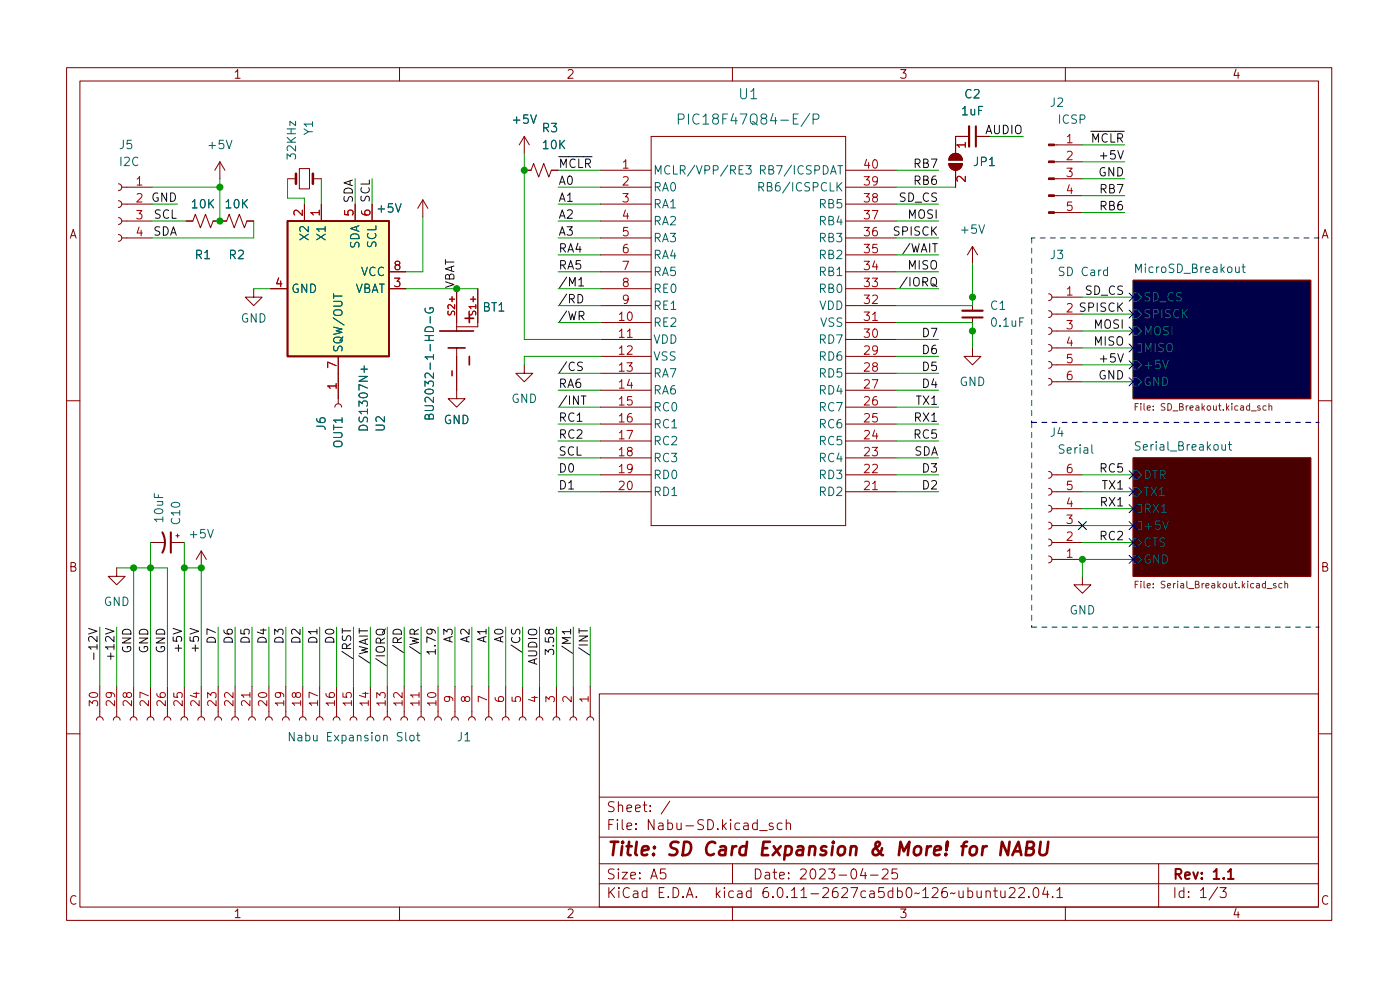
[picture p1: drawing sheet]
<svg xmlns="http://www.w3.org/2000/svg" width="210mm" height="148mm" viewBox="0 0 210 148" stroke-linecap="round" stroke-linejoin="round" font-family="sans-serif">
<g fill="none" stroke="#840000" stroke-width=".15">
<path d="M10 10.2h190v128h-190zM12 12.2h186v124h-186zM60 10.2v2M110 10.2v2M160 10.2v2M17.8 35.2a.51 .51 0 0 1 .5 .5 .51 .51 0 0 1-.5 .5M17.8 32.7a.51 .51 0 0 1 .5 .5 .51 .51 0 0 1-.5 .5M17.8 30.1a.51 .51 0 0 1 .5 .5 .51 .51 0 0 1-.5 .5M17.8 27.6a.51 .51 0 0 1 .5 .5 .51 .51 0 0 1-.5 .5M18.3 33.2h4.6M18.3 35.7h4.6M18.3 30.6h4.6"/>
<path d="M18.3 28.1h4.6M27.9 33.2h1.1l.3-1 .8 2 .8-2 .7 2 .4-1h2l.4-1 .8 2 .7-2 .8 2 .4-1h1M33 24.3l-.7 1.3M33 24.3v2.5M33 24.3l.8 1.3M43.2 26.8h1.2M45 25.3h1.5v3.1h-1.5zM45.7 30.6v2.6M47 26.8h1.3M48.3 30.6v2.6M53.3 30.6v2.6M55.9 30.6v2.6"/>
<path d="M63.5 30l-.8 1.3M63.5 30v2.5M63.5 30l.8 1.3M78.7 25.6h1.1l.3-1.1 .8 2.1 .8-2.1 .7 2.1 .4-1h1M78.7 20.5l-.7 1.3M78.7 20.5v2.5M78.7 20.5l.8 1.3M90.2 33.2h7.6M90.2 35.7h7.6M90.2 30.6h7.6M90.2 28.1h7.6M90.2 25.6h7.6"/>
<path d="M90.2 38.3h7.6M97.8 20.5h29.2v58.4h-29.2zM127 33.2h7.6M127 35.7h7.6M127 30.6h7.6M127 28.1h7.6M127 25.6h7.6M127 38.3h7.6M142.5 24.5h2a1.02 1.02 0 0 1-1 1.1 1.02 1.02 0 0 1-1-1.1zM142.8 23.3a1.02 1.02 0 0 1 1.1-.2 1.02 1.02 0 0 1 .6 .9h-2l.1-.4zM143.5 25.6v2.5M145.5 20.5h-2v2.5"/>
<path d="M146 37l-.7 1.3M146 37v2.5M146 37l.8 1.3M146.6 20.5h2M158.3 26.8h4.3M158.3 31.9h4.3M158.3 29.4h4.3M158.3 24.3h4.3M158.3 21.8h4.3M38.1 43.3v1.3h1.3l-1.3 1.3-1.3-1.3h1.3M40.6 43.3h2.6M50.8 53.5v7.1"/>
<path d="M58.4 43.3h2.6M58.4 40.8h2.6M68.6 52.2v7.7h1.2l-1.2 1.2-1.3-1.2h1.3M68.6 43.3v6.4M71.8 43.3v5.8h-3.2M78.7 54.8v1.2h1.3l-1.3 1.3-1.2-1.3h1.2M90.2 48.4h7.6M90.2 51h7.6M90.2 53.5h7.6M90.2 56h7.6M90.2 58.6h7.6M90.2 45.9h7.6"/>
<path d="M90.2 43.3h7.6M90.2 40.8h7.6M127 48.4h7.6M127 51h7.6M127 53.5h7.6M127 56h7.6M127 58.6h7.6M127 45.9h7.6M127 43.3h7.6M127 40.8h7.6M146 52.2v1.3h1.3l-1.3 1.3-1.2-1.3h1.2M146 44.6v2"/>
<path d="M146 47.7v2M157.5 56.8a.51 .51 0 0 1 .5 .5 .51 .51 0 0 1-.5 .5M157.5 54.3a.51 .51 0 0 1 .5 .5 .51 .51 0 0 1-.5 .5M157.5 51.7a.51 .51 0 0 1 .5 .5 .51 .51 0 0 1-.5 .5M157.5 49.2a.51 .51 0 0 1 .5 .5 .51 .51 0 0 1-.5 .5M157.5 46.6a.51 .51 0 0 1 .5 .6 .51 .51 0 0 1-.5 .5M157.5 44.1a.51 .51 0 0 1 .5 .5 .51 .51 0 0 1-.5 .5M158 57.3h4.6M158 54.8h4.6M158 52.2h4.6M158 49.7h4.6M158 47.2h4.6"/>
<path d="M158 44.6h4.6M170.2 42.1h26.6v17.8h-26.6zM10 60.2h2M50.3 61.1a.51 .51 0 0 1 .5-.5 .51 .51 0 0 1 .5 .5M90.2 71.3h7.6M90.2 73.8h7.6M90.2 61.1h7.6M90.2 63.7h7.6M90.2 66.2h7.6M90.2 68.7h7.6M127 71.3h7.6M127 73.8h7.6"/>
<path d="M127 61.1h7.6M127 63.7h7.6M127 66.2h7.6M127 68.7h7.6M157.5 70.8a.51 .51 0 0 1 .5 .5 .51 .51 0 0 1-.5 .5M157.5 73.3a.51 .51 0 0 1 .5 .5 .51 .51 0 0 1-.5 .5M157.5 75.9a.51 .51 0 0 1 .5 .5 .51 .51 0 0 1-.5 .5M157.5 78.4a.51 .51 0 0 1 .5 .5 .51 .51 0 0 1-.5 .5M158 71.3h4.6M158 73.8h4.6M158 76.4h4.6M158 78.9h4.6"/>
<path d="M170.2 68.7h26.6v17.8h-26.6zM198 60.2h2M17.5 85.3v1.2h-1.2l1.2 1.3 1.3-1.3h-1.3M22.6 81.4h2M25.7 81.4h2M26.4 80.4h.5M26.7 80.2v.5M30.2 82.7v2.6M30.2 82.7l.8 1.3M30.2 82.7l-.7 1.3M157.5 80.9a.51 .51 0 0 1 .5 .5 .51 .51 0 0 1-.5 .5M157.5 83.5a.51 .51 0 0 1 .5 .5 .51 .51 0 0 1-.5 .5"/>
<path d="M158 81.4h4.6M158 84h4.6M162.6 86.5v1.3h1.2l-1.2 1.3-1.3-1.3h1.3M10 110.2h2M14.5 108.1a.51 .51 0 0 1 .5-.5 .51 .51 0 0 1 .5 .5M15 103v4.6M17 108.1a.51 .51 0 0 1 .5-.5 .51 .51 0 0 1 .5 .5M17.5 103v4.6M19.6 108.1a.51 .51 0 0 1 .5-.5 .51 .51 0 0 1 .5 .5M20.1 103v4.6M22.1 108.1a.51 .51 0 0 1 .5-.5 .51 .51 0 0 1 .5 .5M22.6 103v4.6"/>
<path d="M24.6 108.1a.51 .51 0 0 1 .5-.5 .51 .51 0 0 1 .6 .5M25.1 103v4.6M27.2 108.1a.51 .51 0 0 1 .5-.5 .51 .51 0 0 1 .5 .5M27.7 103v4.6M29.7 108.1a.51 .51 0 0 1 .5-.5 .51 .51 0 0 1 .5 .5M30.2 103v4.6M32.3 108.1a.51 .51 0 0 1 .5-.5 .51 .51 0 0 1 .5 .5M32.8 103v4.6M34.8 108.1a.51 .51 0 0 1 .5-.5 .51 .51 0 0 1 .5 .5M35.3 103v4.6M37.3 108.1a.51 .51 0 0 1 .5-.5 .51 .51 0 0 1 .6 .5M37.8 103v4.6"/>
<path d="M39.9 108.1a.51 .51 0 0 1 .5-.5 .51 .51 0 0 1 .5 .5M40.4 103v4.6M42.4 108.1a.51 .51 0 0 1 .5-.5 .51 .51 0 0 1 .5 .5M42.9 103v4.6M45 108.1a.51 .51 0 0 1 .5-.5 .51 .51 0 0 1 .5 .5M45.5 103v4.6M47.5 108.1a.51 .51 0 0 1 .5-.5 .51 .51 0 0 1 .5 .5M48 103v4.6M50 108.1a.51 .51 0 0 1 .5-.5 .51 .51 0 0 1 .6 .5M50.5 103v4.6M52.6 108.1a.51 .51 0 0 1 .5-.5 .51 .51 0 0 1 .5 .5M53.1 103v4.6"/>
<path d="M55.1 108.1a.51 .51 0 0 1 .5-.5 .51 .51 0 0 1 .5 .5M55.6 103v4.6M57.7 108.1a.51 .51 0 0 1 .5-.5 .51 .51 0 0 1 .5 .5M58.2 103v4.6M60.2 108.1a.51 .51 0 0 1 .5-.5 .51 .51 0 0 1 .5 .5M60.7 103v4.6M62.7 108.1a.51 .51 0 0 1 .5-.5 .51 .51 0 0 1 .6 .5M63.2 103v4.6M65.3 108.1a.51 .51 0 0 1 .5-.5 .51 .51 0 0 1 .5 .5M65.8 103v4.6M67.8 108.1a.51 .51 0 0 1 .5-.5 .51 .51 0 0 1 .5 .5M68.3 103v4.6"/>
<path d="M70.4 108.1a.51 .51 0 0 1 .5-.5 .51 .51 0 0 1 .5 .5M70.9 103v4.6M72.9 108.1a.51 .51 0 0 1 .5-.5 .51 .51 0 0 1 .5 .5M73.4 103v4.6M75.4 108.1a.51 .51 0 0 1 .5-.5 .51 .51 0 0 1 .6 .5M75.9 103v4.6M78 108.1a.51 .51 0 0 1 .5-.5 .51 .51 0 0 1 .5 .5M78.5 103v4.6M80.5 108.1a.51 .51 0 0 1 .5-.5 .51 .51 0 0 1 .5 .5M81 103v4.6M83.1 108.1a.51 .51 0 0 1 .5-.5 .51 .51 0 0 1 .5 .5M83.6 103v4.6"/>
<path d="M85.6 108.1a.51 .51 0 0 1 .5-.5 .51 .51 0 0 1 .5 .5M86.1 103v4.6M88.1 108.1a.51 .51 0 0 1 .5-.5 .51 .51 0 0 1 .6 .5M88.6 103v4.6M90 104.2h108v32h-108zM90 119.7h108M198 110.2h2M60 136.2v2M90 132.7h108M90 129.7h108M90 125.7h108M95.5 124.4v.1"/>
<path d="M95.5 123.6v.2M97.7 121.7v.1M97.7 120.9v.2M100.6 120.3l-1.3 1.9M110 136.2v2M110 129.7v3M117.4 123.6l-.4-.1-.3 .3v.5l.2 .2h.5M118.1 123.7a.37 .37 0 0 1 .6 .1v.7M118.1 123v1.5M130.7 131.4h1.2M132.5 130.6l.2-.2 .5 .1a.41 .41 0 0 1 .1 .6l-.9 .8h1M134.7 130.4h-.7l-.1 .8 .3-.2 .5 .1 .1 .2-.1 .5-.2 .1h-.3l-.3-.1"/>
<path d="M151.6 133.4l.2-.2 .5 .1a.41 .41 0 0 1 .1 .6l-.9 .8h.9M153 133.4l.2-.2 .5 .1a.41 .41 0 0 1 .1 .6l-.9 .8h1M154.5 134.6v.1M155.4 133.3l.3-.1a.94 .94 0 0 1 0 1.5h-.2a1 1 0 0 1-.1-1.4zM156.9 133.2l-.3 1h.9M157.3 133.7v1M158.1 134.6v.1M158.7 133.7l.5-.5v1.5M158.7 134.7h.9M160 136.2v2M174 129.7v6.5M183.2 133.2h1l-.5 .6a.41 .41 0 0 1 .5 .3v.4l-.2 .2h-.6l-.2-.1"/>
</g>
<path d="M132.5 127.3a.99 .99 0 0 1-1.3 1 .54 .54 0 0 1 .1-.9l.6-.4a.39 .39 0 0 0 .2-.5l-.2-.1a.41 .41 0 0 0-.4 .4 2.21 2.21 0 0 0 1.1 1.6M135 128.4l.2-2 .5 1.4 .9-1.4-.3 2M144.4 127h.8M145.2 126.4l-.3 .1-.2 .2-.2 1.7M151.6 126.4l-.2 2-.9-2-.3 2" fill="none" stroke="#840000" stroke-width=".4"/>
<path d="M170.2 42.1h26.6v17.8h-26.6z" fill="#000048" stroke="#000048" stroke-width=".15"/>
<g fill="none" stroke="#006464" stroke-width=".15">
<path d="M44.4 18.2v.7l-.9-.7v.7M79.7 17.2l.4 1.3 .5-1.3M119.9 17.1h-.8v1.5h.8M121.6 17l-1.3 2M122.1 17.9h.6a.41 .41 0 0 0 .3-.4 .41 .41 0 0 0-.3-.4h-.6v1.5M34 21.1l.4 1.2 .4-1.2M59.4 30.6l.4 1.3 .4-1.3M111.6 24.9h-.6v1.2h.6M112 24.9h.8l-.4 .4 .4 .2v.5l-.2 .1h-.4l-.2-.1M125.8 24.9h.7M125.9 27.9l.5 .8M126.2 24.9v1.2"/>
<path d="M126.4 27.4l-.7 .7M147 33.8l.4 1.2 .5-1.2M186.7 39.6v1.1l.3 .2M54.2 55.4h1M54.7 54.9v1M63.9 49.3a.68 .68 0 0 1 .8-.2 .68 .68 0 0 1 .4 .7h-1.3zM63.9 46.3a.62 .62 0 0 0 .4 .7 .62 .62 0 0 0 .8-.4l-.1-.4h-.4v.2M64.6 47.5v1M153.7 47.7h-.6v1.3M170.2 56.7h.6l.6 .6-.6 .6h-.6zM170.2 54.1h.6l.6 .7-.6 .6h-.6zM170.2 49.1h.6l.6 .6-.6 .6h-.6z"/>
<path d="M170.2 46.5h.6l.6 .7-.6 .6h-.6zM170.2 44h.6l.6 .6-.6 .6h-.6zM170.8 51.6h.6v1.3h-.6l-.6-.7zM174.6 54.1l.4 1.2 .5-1.2M185.6 40.1v.8h.3l.2-.1M186.1 40.1v.8M186.5 40.1h.5M31.2 79.5l.4 1.2 .4-1.2M164 66.8v1.1l.2 .1M170.2 73.2h.6l.6 .6-.6 .7h-.6zM170.2 70.6h.6l.6 .7-.6 .6h-.6zM170.8 75.7h.6v1.3h-.6l-.6-.6z"/>
<path d="M170.8 78.3h.6v1.2h-.6l-.6-.6zM174.6 78.2l.4 1.3 .5-1.3M183.5 66.7l.1 .8 .3 .1 .1-.1M184 66.7v.9M184.5 66.7h.5M184.7 66.3v1.1l.3 .2M170.2 83.3h.6l.6 .7-.6 .6h-.6zM170.2 80.8h.6l.6 .6-.6 .7h-.6zM57.6 110.5l.2-.1h.3v.8"/>
</g>
<path d="M173.2 61.5v.1M173.2 61v.1M190.1 61l-.2-.1-.2 .2 .1 .4h.3M190.6 61l.1-.1 .3 .1v.6M190.6 60.6v1M173.2 88.2v.1M173.2 87.6v.1M191.6 87.6h-.2l-.2 .1 .1 .2 .3 .1v.2h-.4M192.5 87.6h-.3l-.1 .2v.4h.4M193 87.7l.1-.1h.2l.1 .7M193 87.3v1" fill="none" stroke="#725600" stroke-width=".15"/>
<path d="M170.2 68.7h26.6v17.8h-26.6z" fill="#480000" stroke="#480000" stroke-width=".15"/>
<path d="M145 21.8h-1.3l.4 .3M145 26.5v.8l-.9-.8h-.3l-.1 .2 .1 .5M67.9 44.5v.8M67.9 55.7v.7M71.1 44.5v.8M94.2 50.6h.7M131.1 48.1h.7M131.1 73.5h.7M37.5 104v.7M62.9 104v.7" fill="none" stroke="#a90000" stroke-width=".15"/>
<path d="M44.4 26.1v1.5M47 26.1v1.5" fill="none" stroke="#840000" stroke-width=".38"/>
<path d="M145.5 19v3M144.5 46.6h3.1" fill="none" stroke="#840000" stroke-width=".33"/>
<path d="M146.6 19v3M144.5 47.7h3.1M24.4 79.9a3.2 3.2 0 0 1 0 3.1M25.7 79.9v3.1" fill="none" stroke="#840000" stroke-width=".3"/>
<g fill="#840000" stroke="#840000" stroke-width=".15">
<path d="M157.5 31.8h.8v.2h-.8z"/>
<path d="M157.5 29.2h.8v.3h-.8z"/>
<path d="M157.5 26.7h.8v.3h-.8z"/>
<path d="M157.5 24.2h.8v.2h-.8z"/>
<path d="M157.5 21.6h.8v.3h-.8z"/>
<path d="M142.8 23.3a1.02 1.02 0 0 1 1.1-.2 1.02 1.02 0 0 1 .6 .9h-2l.1-.4z"/>
<path d="M142.5 24.5h2a1.02 1.02 0 0 1-1 1.1 1.02 1.02 0 0 1-1-1.1z"/>
</g>
<path d="M43.2 33.2h15.2v20.3h-15.2z" fill="#ffffc2" stroke="#ffffc2" stroke-width=".15"/>
<path d="M43.2 33.2h15.2v20.3h-15.2zM66 49.7h5.1M67.3 52.2h2.5M69.8 47.8h1.3M70.5 47.2v1.2M70.5 53.5v1.3" fill="none" stroke="#840000" stroke-width=".25"/>
<g fill="none" stroke="#0f0f0f" stroke-width=".15">
<path d="M167.9 22.6l.4 1.3 .4-1.3M86.8 44.2a.64 .64 0 0 1 .7 .6 .64 .64 0 0 1-.7 .7zM86.9 42l.4-.3v1.2M86.9 42.9h.7M87.3 59.4h.7M87.5 54.4h-.5l-.3 .2 .2 .3 .5 .2v.4l-.2 .1h-.5M139.9 41.8a.43 .43 0 0 1 .5-.1 .43 .43 0 0 1 .3 .4v.4a.42 .42 0 0 1-.5 .4 .42 .42 0 0 1-.4-.4zM140 42.6l.3 .1 .4 .4M167.9 53.1l.4 1.3 .4-1.3M13.3 94.3l1.3 .5-1.3 .4M15.8 94.3l1.3 .5-1.3 .4M26 94.3l1.3 .5-1.3 .4"/>
<path d="M28.5 94.3l1.3 .5-1.3 .4M51.4 94.3v.8M56.7 94.5a.85 .85 0 0 1 1.1 .3 .43 .43 0 0 1-.5 .5h-.4a.43 .43 0 0 1-.4-.3 .43 .43 0 0 1 .2-.5zM57.9 94.4l-.4 .4v.3M59.2 94.6a.66 .66 0 0 1 .8-.1 .66 .66 0 0 1 .3 .7h-1.3v-.3zM64.7 94.5l.2 .2-.1 .4-.1 .1-.5-.1-.1-.4 .1-.2a.84 .84 0 0 1 1.2 .3v.3M76.9 94.5l-.1 .4 .2 .3 .4-.1 .2-.6h.4l.1 .2-.1 .5M82.4 94.7l.3-.2h.3l.2 .2-.2 .4-.3 .1-.2-.1-.2-.6h-.2l-.2 .1v.3l.1 .2 .2 .1 .2-.3M85.7 94.8h-1.3l.4 .4M85.7 94.5v.7M87 94.3v.8"/>
</g>
<path d="M154.9 35.7v27.7M198.1 35.7h-43.2M154.9 63.4h43.2M154.9 63.4v30.7M154.9 94.1h43.2" fill="none" stroke="#0000c2" stroke-width=".15" stroke-dasharray=".8 .8"/>
<g fill="none" stroke="#009600" stroke-width=".15">
<path d="M22.9 28.1h10.1M22.9 33.2h5M22.9 30.6h3.8M33 26.8v6.4M38.1 33.2v2.5h-15.2M43.2 26.8v3h2.5v.8M48.3 26.8v3.8M53.3 26.8v3.8M55.9 26.8v3.8M63.5 32.5v8.3h-2.5M78.7 23v28h11.5M83.8 28.1h6.4"/>
<path d="M83.8 25.6h6.4M83.8 33.2h6.4M83.8 30.6h6.4M83.8 38.3h6.4M83.8 35.7h6.4M134.6 28.1h8.9M134.6 25.6h6.4M134.6 33.2h6.4M134.6 30.6h6.4M134.6 38.3h6.4M134.6 35.7h6.4M146 39.5v6.4h-11.4"/>
<path d="M148.6 20.5h5.1M162.6 24.3h6.3M162.6 31.9h6.3M162.6 29.4h6.3M162.6 26.8h6.3M162.6 21.8h6.3M38.1 43.3h2.5M61 43.3h10.8M83.8 56h6.4M83.8 45.9h6.4M83.8 48.4h6.4M83.8 40.8h6.4"/>
<path d="M83.8 58.6h6.4M83.8 43.3h6.4M90.2 53.5h-11.5v1.3M134.6 53.5h6.4M134.6 56h6.4M134.6 51h6.4M134.6 48.4h11.4v3.8M134.6 40.8h6.4M134.6 58.6h6.4M134.6 43.3h6.4M162.6 47.2h7.6M162.6 49.7h7.6"/>
<path d="M162.6 44.6h7.6M162.6 54.8h7.6M162.6 52.2h7.6M162.6 57.3h7.6M83.8 68.7h6.4M83.8 71.3h6.4M83.8 73.8h6.4M83.8 63.7h6.4M83.8 66.2h6.4M83.8 61.1h6.4M134.6 68.7h6.4M134.6 71.3h6.4"/>
<path d="M134.6 73.8h6.4M134.6 63.7h6.4M134.6 66.2h6.4M134.6 61.1h6.4M162.6 71.3h7.6M162.6 73.8h7.6M162.6 76.4h7.6M162.6 78.9h7.6M15 94.1v8.9M17.5 85.3h7.6v17.7M17.5 94.1v8.9M20.1 85.3v17.7"/>
<path d="M22.6 81.4v21.6M27.7 81.4v21.6M27.7 85.3h2.5v17.7M32.8 94.1v8.9M35.3 94.1v8.9M37.8 94.1v8.9M40.4 94.1v8.9M42.9 94.1v8.9M45.5 94.1v8.9M48 94.1v8.9M50.5 94.1v8.9M53.1 94.1v8.9"/>
<path d="M55.6 94.1v8.9M58.2 94.1v8.9M60.7 94.1v8.9M63.2 94.1v8.9M65.8 94.1v8.9M68.3 94.1v8.9M70.9 94.1v8.9M73.4 94.1v8.9M75.9 94.1v8.9M78.5 94.1v8.9M81 94.1v8.9M83.6 94.1v8.9"/>
<path d="M86.1 94.1v8.9M88.6 94.1v8.9M162.6 81.4h7.6M170.2 84h-7.6v2.5"/>
</g>
<g fill="none" stroke="#000084" stroke-width=".15">
<path d="M169.6 56.7l1.2 1.2M169.6 44l1.2 1.2M169.6 46.5l1.2 1.3M169.6 49.1l1.2 1.2M169.6 54.2l1.2 1.2M169.6 51.6l1.2 1.2M170.8 56.7l-1.2 1.2M170.8 44l-1.2 1.2M170.8 46.5l-1.2 1.3M170.8 49.1l-1.2 1.2M170.8 54.2l-1.2 1.2M170.8 51.6l-1.2 1.2"/>
<path d="M162 78.3l1.2 1.2M163.2 78.3l-1.2 1.2M169.6 78.3l1.2 1.2M169.6 70.7l1.2 1.2M169.6 75.8l1.2 1.2M169.6 73.2l1.2 1.2M170.8 78.3l-1.2 1.2M170.8 70.7l-1.2 1.2M170.8 75.8l-1.2 1.2M170.8 73.2l-1.2 1.2M169.6 83.4l1.2 1.2M169.6 80.8l1.2 1.3"/>
<path d="M170.8 83.4l-1.2 1.2M170.8 80.8l-1.2 1.3"/>
</g>
<g fill="#009600" stroke="#009600" stroke-width=".15">
<circle cx="33" cy="28.1" r=".46"/>
<circle cx="33" cy="33.2" r=".46"/>
<circle cx="68.6" cy="43.3" r=".46"/>
<circle cx="146" cy="49.7" r=".46"/>
<circle cx="146" cy="44.6" r=".46"/>
<circle cx="162.6" cy="84" r=".46"/>
<circle cx="22.6" cy="85.3" r=".46"/>
<circle cx="30.2" cy="85.3" r=".46"/>
<circle cx="20.1" cy="85.3" r=".46"/>
<circle cx="27.7" cy="85.3" r=".46"/>
<circle cx="78.7" cy="25.6" r=".46"/>
</g>
<g font-size="2.8" fill="#840000">
<text x="91" y="129.1">Title:</text>
<text x="100.3" y="129.1">SD Card</text>
<text x="114.9" y="129.1">Expansion</text>
<text x="136.2" y="129.1">More!</text>
<text x="146.2" y="129.1">for</text>
<text x="152.3" y="129.1">NABU</text>
</g>
<g font-size="2.1" fill="#006464">
<text x="110.8" y="15.4">U1</text>
<text x="101.4" y="19.2">PIC18F47Q84-E/P</text>
</g>
<g font-size="2.1" fill="#840000">
<text x="91" y="125.1">File:</text>
<text x="91" y="122.4">Sheet:</text>
<text x="97.4" y="125.1">Nabu-SD.kicad_sch</text>
<text x="91" y="135.3">KiCad</text>
<text x="91" y="132.5">Size:</text>
<text x="97.7" y="132.5">A5</text>
<text x="98.7" y="135.3">E.D.A.</text>
<text x="107.6" y="135.3">kicad</text>
<text x="113" y="132.5">Date:</text>
<text x="114.8" y="135.3">6.0.11-2627ca5db0~126~ubuntu22.04.1</text>
<text x="120" y="132.5">2023-04-25</text>
<text x="176" y="132.5">Rev:</text>
<text x="176" y="135.3">Id:</text>
<text x="180.1" y="135.3">1/3</text>
<text x="182.1" y="132.5">1.1</text>
</g>
<g font-size="1.8" fill="#840000">
<text x="35" y="12.2">1</text>
<text x="85" y="12.2">2</text>
<text x="135" y="12.2">3</text>
<text x="185" y="12.2">4</text>
<text x="10.4" y="36.2">A</text>
<text x="198.4" y="36.2">A</text>
<text x="10.3" y="86.2">B</text>
<text x="198.3" y="86.2">B</text>
<text x="10.3" y="136.2">C</text>
<text x="198.3" y="136.2">C</text>
<text x="35" y="138.2">1</text>
<text x="85" y="138.2">2</text>
<text x="135" y="138.2">3</text>
<text x="185" y="138.2">4</text>
</g>
<g font-size="1.8" fill="#006464">
<text x="144.2" y="17.7">1uF</text>
<text x="144.7" y="15.2">C2</text>
<text x="157.6" y="16.4">J2</text>
<text x="17.8" y="22.8">J5</text>
<text x="31" y="22.8">+5V</text>
<text x="47.4" y="20.4" transform="rotate(-90 47.4 20.4)">Y1</text>
<text x="76.7" y="19">+5V</text>
<text x="81.3" y="20.2">R3</text>
<text x="81.3" y="22.8">10K</text>
<text x="158.8" y="19">ICSP</text>
<text x="17.8" y="25.3">I2C</text>
<text x="44.8" y="24.1" transform="rotate(-90 44.8 24.1)">32KHz</text>
<text x="98" y="26.6">MCLR/VPP/RE3</text>
<text x="98" y="29.1">RA0</text>
<text x="113.6" y="29.1">RB6/ICSPCLK</text>
<text x="113.8" y="26.6">RB7/ICSPDAT</text>
<text x="146.1" y="25.3">JP1</text>
<text x="28.6" y="31.7">10K</text>
<text x="33.6" y="31.7">10K</text>
<text x="56.4" y="32.3">+5V</text>
<text x="98" y="31.7">RA1</text>
<text x="98" y="34.2">RA2</text>
<text x="122.8" y="34.2">RB4</text>
<text x="122.8" y="31.7">RB5</text>
<text x="144" y="35.5">+5V</text>
<text x="29.2" y="39.3">R1</text>
<text x="34.2" y="39.3">R2</text>
<text x="46.7" y="36.3" transform="rotate(-90 46.7 36.3)">X2</text>
<text x="49.3" y="36.3" transform="rotate(-90 49.3 36.3)">X1</text>
<text x="54.1" y="41.8">VCC</text>
<text x="54.4" y="37.4" transform="rotate(-90 54.4 37.4)">SDA</text>
<text x="56.9" y="37.3" transform="rotate(-90 56.9 37.3)">SCL</text>
<text x="98" y="36.7">RA3</text>
<text x="98" y="39.3">RA4</text>
<text x="98" y="41.8">RA5</text>
<text x="122.8" y="41.8">RB1</text>
<text x="122.8" y="39.3">RB2</text>
<text x="122.8" y="36.7">RB3</text>
<text x="157.6" y="39.3">J3</text>
<text x="158.8" y="41.8">SD Card</text>
<text x="170.2" y="41.4">MicroSD_Breakout</text>
<text x="43.7" y="44.4">GND</text>
<text x="53.3" y="44.4">VBAT</text>
<text x="72.4" y="47.2">BT1</text>
<text x="98" y="44.4">RE0</text>
<text x="98" y="46.9">RE1</text>
<text x="122.8" y="44.4">RB0</text>
<text x="123" y="46.9">VDD</text>
<text x="148.6" y="46.9">C1</text>
<text x="171.6" y="45.6">SD_CS</text>
<text x="36.1" y="48.8">GND</text>
<text x="51.8" y="53" transform="rotate(-90 51.8 53)">SQW/OUT</text>
<text x="98" y="49.4">RE2</text>
<text x="98" y="52">VDD</text>
<text x="122.8" y="52">RD7</text>
<text x="123.1" y="49.4">VSS</text>
<text x="148.6" y="49.4">0.1uF</text>
<text x="171.6" y="50.7">MOSI</text>
<text x="171.6" y="53.3">MISO</text>
<text x="171.6" y="48.2">SPISCK</text>
<text x="98" y="54.5">VSS</text>
<text x="98" y="57.1">RA7</text>
<text x="98" y="59.6">RA6</text>
<text x="122.8" y="59.6">RD4</text>
<text x="122.8" y="57.1">RD5</text>
<text x="122.8" y="54.5">RD6</text>
<text x="144" y="58.3">GND</text>
<text x="171.6" y="58.3">GND</text>
<text x="171.6" y="55.8">+5V</text>
<text x="49.3" y="64.7" transform="rotate(-90 49.3 64.7)">J6</text>
<text x="55.6" y="64.9" transform="rotate(-90 55.6 64.9)">DS1307N+</text>
<text x="58.2" y="64.9" transform="rotate(-90 58.2 64.9)">U2</text>
<text x="65.5" y="63.3" transform="rotate(-90 65.5 63.3)">BU2032-1-HD-G</text>
<text x="66.6" y="64">GND</text>
<text x="76.7" y="60.9">GND</text>
<text x="98" y="62.1">RC0</text>
<text x="98" y="64.7">RC1</text>
<text x="122.8" y="64.7">RC6</text>
<text x="122.8" y="62.1">RC7</text>
<text x="157.6" y="66">J4</text>
<text x="51.8" y="67.4" transform="rotate(-90 51.8 67.4)">OUT1</text>
<text x="98" y="67.2">RC2</text>
<text x="98" y="69.8">RC3</text>
<text x="122.8" y="69.8">RC4</text>
<text x="122.8" y="67.2">RC5</text>
<text x="158.8" y="68.5">Serial</text>
<text x="170.2" y="68">Serial_Breakout</text>
<text x="98" y="72.3">RD0</text>
<text x="98" y="74.8">RD1</text>
<text x="122.8" y="74.8">RD2</text>
<text x="122.8" y="72.3">RD3</text>
<text x="171.6" y="74.8">TX1</text>
<text x="171.6" y="77.4">RX1</text>
<text x="171.6" y="72.3">DTR</text>
<text x="24.9" y="78.6" transform="rotate(-90 24.9 78.6)">10uF</text>
<text x="27.4" y="78.9" transform="rotate(-90 27.4 78.9)">C10</text>
<text x="28.2" y="81.2">+5V</text>
<text x="171.6" y="79.9">+5V</text>
<text x="171.6" y="82.5">CTS</text>
<text x="171.6" y="85">GND</text>
<text x="15.5" y="91.4">GND</text>
<text x="160.5" y="92.6">GND</text>
<text x="43.1" y="111.7">Nabu</text>
<text x="49" y="111.7">Expansion</text>
<text x="59.6" y="111.7">Slot</text>
<text x="68.5" y="111.7">J1</text>
</g>
<g font-size="1.8" fill="#a90000">
<text x="145.8" y="22.4" transform="rotate(-90 145.8 22.4)">1</text>
<text x="160" y="21.5">1</text>
<text x="20.3" y="27.8">1</text>
<text x="93.3" y="25.3">1</text>
<text x="93.3" y="27.8">2</text>
<text x="129.5" y="27.8">39</text>
<text x="129.5" y="25.3">40</text>
<text x="160" y="24">2</text>
<text x="160" y="26.6">3</text>
<text x="160" y="29.1">4</text>
<text x="20.3" y="30.4">2</text>
<text x="20.3" y="32.9">3</text>
<text x="20.3" y="35.5">4</text>
<text x="45.5" y="32.6" transform="rotate(-90 45.5 32.6)">2</text>
<text x="48" y="32.6" transform="rotate(-90 48 32.6)">1</text>
<text x="53.1" y="32.6" transform="rotate(-90 53.1 32.6)">5</text>
<text x="55.6" y="32.6" transform="rotate(-90 55.6 32.6)">6</text>
<text x="93.3" y="30.4">3</text>
<text x="93.3" y="32.9">4</text>
<text x="93.3" y="35.5">5</text>
<text x="129.5" y="35.5">36</text>
<text x="129.5" y="32.9">37</text>
<text x="129.5" y="30.4">38</text>
<text x="160" y="31.7">5</text>
<text x="59" y="40.5">8</text>
<text x="93.3" y="38">6</text>
<text x="93.3" y="40.5">7</text>
<text x="129.5" y="40.5">34</text>
<text x="129.5" y="38">35</text>
<text x="41.2" y="43.1">4</text>
<text x="59" y="43.1">3</text>
<text x="93.3" y="43.1">8</text>
<text x="93.3" y="45.6">9</text>
<text x="129.5" y="45.6">32</text>
<text x="129.5" y="43.1">33</text>
<text x="160" y="44.4">1</text>
<text x="92.7" y="48.2">10</text>
<text x="92.7" y="50.7">11</text>
<text x="92.7" y="53.2">12</text>
<text x="129.5" y="53.2">29</text>
<text x="129.5" y="50.7">30</text>
<text x="129.5" y="48.2">31</text>
<text x="160" y="49.4">3</text>
<text x="160" y="52">4</text>
<text x="50.5" y="58.6" transform="rotate(-90 50.5 58.6)">1</text>
<text x="50.5" y="55.5" transform="rotate(-90 50.5 55.5)">7</text>
<text x="92.7" y="55.8">13</text>
<text x="92.7" y="58.3">14</text>
<text x="129.5" y="58.3">27</text>
<text x="129.5" y="55.8">28</text>
<text x="160" y="54.5">5</text>
<text x="160" y="57.1">6</text>
<text x="92.7" y="60.9">15</text>
<text x="92.7" y="63.4">16</text>
<text x="92.7" y="65.9">17</text>
<text x="129.5" y="65.9">24</text>
<text x="129.5" y="63.4">25</text>
<text x="129.5" y="60.9">26</text>
<text x="92.7" y="68.5">18</text>
<text x="92.7" y="71">19</text>
<text x="129.5" y="71">22</text>
<text x="129.5" y="68.5">23</text>
<text x="160" y="71">6</text>
<text x="92.7" y="73.6">20</text>
<text x="129.5" y="73.6">21</text>
<text x="160" y="76.1">4</text>
<text x="160" y="73.6">5</text>
<text x="160" y="83.7">1</text>
<text x="160" y="81.2">2</text>
<text x="160" y="78.6">3</text>
<text x="14.7" y="106.2" transform="rotate(-90 14.7 106.2)">30</text>
<text x="17.3" y="106.2" transform="rotate(-90 17.3 106.2)">29</text>
<text x="19.8" y="106.2" transform="rotate(-90 19.8 106.2)">28</text>
<text x="22.4" y="106.2" transform="rotate(-90 22.4 106.2)">27</text>
<text x="24.9" y="106.2" transform="rotate(-90 24.9 106.2)">26</text>
<text x="27.4" y="106.2" transform="rotate(-90 27.4 106.2)">25</text>
<text x="30" y="106.2" transform="rotate(-90 30 106.2)">24</text>
<text x="32.5" y="106.2" transform="rotate(-90 32.5 106.2)">23</text>
<text x="35.1" y="106.2" transform="rotate(-90 35.1 106.2)">22</text>
<text x="37.6" y="106.2" transform="rotate(-90 37.6 106.2)">21</text>
<text x="40.1" y="106.2" transform="rotate(-90 40.1 106.2)">20</text>
<text x="42.7" y="106.2" transform="rotate(-90 42.7 106.2)">19</text>
<text x="45.2" y="106.2" transform="rotate(-90 45.2 106.2)">18</text>
<text x="47.8" y="106.2" transform="rotate(-90 47.8 106.2)">17</text>
<text x="50.3" y="106.2" transform="rotate(-90 50.3 106.2)">16</text>
<text x="52.8" y="106.2" transform="rotate(-90 52.8 106.2)">15</text>
<text x="55.4" y="106.2" transform="rotate(-90 55.4 106.2)">14</text>
<text x="57.9" y="106.2" transform="rotate(-90 57.9 106.2)">13</text>
<text x="60.5" y="106.2" transform="rotate(-90 60.5 106.2)">12</text>
<text x="63" y="106.2" transform="rotate(-90 63 106.2)">11</text>
<text x="65.5" y="106.2" transform="rotate(-90 65.5 106.2)">10</text>
<text x="68.1" y="105.6" transform="rotate(-90 68.1 105.6)">9</text>
<text x="70.6" y="105.6" transform="rotate(-90 70.6 105.6)">8</text>
<text x="73.2" y="105.6" transform="rotate(-90 73.2 105.6)">7</text>
<text x="75.7" y="105.6" transform="rotate(-90 75.7 105.6)">6</text>
<text x="78.2" y="105.6" transform="rotate(-90 78.2 105.6)">5</text>
<text x="80.8" y="105.6" transform="rotate(-90 80.8 105.6)">4</text>
<text x="83.3" y="105.6" transform="rotate(-90 83.3 105.6)">3</text>
<text x="85.9" y="105.6" transform="rotate(-90 85.9 105.6)">2</text>
<text x="88.4" y="105.6" transform="rotate(-90 88.4 105.6)">1</text>
</g>
<g font-size="1.8" fill="#0f0f0f">
<text x="147.9" y="20.1">AUDIO</text>
<text x="163.7" y="21.4">~{MCLR}</text>
<text x="164.9" y="23.9">+5V</text>
<text x="83.8" y="27.8">A0</text>
<text x="83.8" y="25.2">~{MCLR}</text>
<text x="137.1" y="25.2">RB7</text>
<text x="137.1" y="27.8">RB6</text>
<text x="164.9" y="26.5">GND</text>
<text x="165" y="29">RB7</text>
<text x="22.6" y="30.3">GND</text>
<text x="22.9" y="35.4">SDA</text>
<text x="23" y="32.8">SCL</text>
<text x="53.1" y="32.6" transform="rotate(-90 53.1 32.6)">5 SDA</text>
<text x="55.6" y="32.6" transform="rotate(-90 55.6 32.6)">6 SCL</text>
<text x="83.8" y="30.3">A1</text>
<text x="83.8" y="35.4">A3</text>
<text x="83.8" y="32.8">A2</text>
<text x="134" y="35.4">SPISCK</text>
<text x="134.9" y="30.3">SD_CS</text>
<text x="136.2" y="32.8">MOSI</text>
<text x="165" y="31.6">RB6</text>
<text x="83.8" y="40.5">RA5</text>
<text x="83.8" y="37.9">RA4</text>
<text x="135.4" y="37.9">/WAIT</text>
<text x="136.2" y="40.5">MISO</text>
<text x="68.2" y="43.3" transform="rotate(-90 68.2 43.3)">VBAT</text>
<text x="83.8" y="45.5">/RD</text>
<text x="83.8" y="43">/M1</text>
<text x="135" y="43">/IORQ</text>
<text x="160" y="46.9">2 SPISCK</text>
<text x="162.8" y="44.3">SD_CS</text>
<text x="83.8" y="48.1">/WR</text>
<text x="138.3" y="50.6">D7</text>
<text x="138.3" y="53.2">D6</text>
<text x="164.2" y="49.3">MOSI</text>
<text x="164.2" y="51.9">MISO</text>
<text x="83.8" y="58.2">RA6</text>
<text x="83.8" y="55.7">/CS</text>
<text x="138.3" y="58.2">D4</text>
<text x="138.3" y="55.7">D5</text>
<text x="164.9" y="57">GND</text>
<text x="164.9" y="54.4">+5V</text>
<text x="83.8" y="60.8">/INT</text>
<text x="83.8" y="63.3">RC1</text>
<text x="83.8" y="65.9">RC2</text>
<text x="137.1" y="65.9">RC5</text>
<text x="137.1" y="63.3">RX1</text>
<text x="137.4" y="60.8">TX1</text>
<text x="83.8" y="70.9">D0</text>
<text x="83.8" y="68.4">SCL</text>
<text x="137.2" y="68.4">SDA</text>
<text x="138.3" y="70.9">D3</text>
<text x="165" y="70.9">RC5</text>
<text x="83.8" y="73.5">D1</text>
<text x="138.3" y="73.5">D2</text>
<text x="165.1" y="76">RX1</text>
<text x="165.4" y="73.5">TX1</text>
<text x="165" y="81.1">RC2</text>
<text x="14.6" y="99.4" transform="rotate(-90 14.6 99.4)">-12V</text>
<text x="17.2" y="99.4" transform="rotate(-90 17.2 99.4)">+12V</text>
<text x="19.7" y="98.2" transform="rotate(-90 19.7 98.2)">GND</text>
<text x="22.3" y="98.2" transform="rotate(-90 22.3 98.2)">GND</text>
<text x="24.8" y="98.2" transform="rotate(-90 24.8 98.2)">GND</text>
<text x="27.3" y="98.2" transform="rotate(-90 27.3 98.2)">+5V</text>
<text x="29.9" y="98.2" transform="rotate(-90 29.9 98.2)">+5V</text>
<text x="32.4" y="96.8" transform="rotate(-90 32.4 96.8)">D7</text>
<text x="35" y="96.8" transform="rotate(-90 35 96.8)">D6</text>
<text x="37.5" y="96.8" transform="rotate(-90 37.5 96.8)">D5</text>
<text x="40" y="96.8" transform="rotate(-90 40 96.8)">D4</text>
<text x="42.6" y="96.8" transform="rotate(-90 42.6 96.8)">D3</text>
<text x="45.1" y="96.8" transform="rotate(-90 45.1 96.8)">D2</text>
<text x="47.7" y="96.8" transform="rotate(-90 47.7 96.8)">D1</text>
<text x="50.2" y="96.8" transform="rotate(-90 50.2 96.8)">D0</text>
<text x="52.7" y="99.1" transform="rotate(-90 52.7 99.1)">/RST</text>
<text x="55.3" y="99.7" transform="rotate(-90 55.3 99.7)">/WAIT</text>
<text x="57.8" y="100.2" transform="rotate(-90 57.8 100.2)">/IORQ</text>
<text x="60.4" y="98.2" transform="rotate(-90 60.4 98.2)">/RD</text>
<text x="62.9" y="98.3" transform="rotate(-90 62.9 98.3)">/WR</text>
<text x="65.4" y="98.5" transform="rotate(-90 65.4 98.5)">1.79</text>
<text x="68" y="96.6" transform="rotate(-90 68 96.6)">A3</text>
<text x="70.5" y="96.6" transform="rotate(-90 70.5 96.6)">A2</text>
<text x="73.1" y="96.6" transform="rotate(-90 73.1 96.6)">A1</text>
<text x="75.6" y="96.6" transform="rotate(-90 75.6 96.6)">A0</text>
<text x="78.1" y="98.1" transform="rotate(-90 78.1 98.1)">/CS</text>
<text x="80.7" y="99.9" transform="rotate(-90 80.7 99.9)">AUDIO</text>
<text x="83.2" y="98.5" transform="rotate(-90 83.2 98.5)">3.58</text>
<text x="85.8" y="98.3" transform="rotate(-90 85.8 98.3)">/M1</text>
<text x="88.3" y="98.5" transform="rotate(-90 88.3 98.5)">/INT</text>
</g>
<g font-size="1.4" fill="#a90000">
<text x="68.3" y="47.6" transform="rotate(-90 68.3 47.6)">S2+</text>
<text x="71.5" y="47.6" transform="rotate(-90 71.5 47.6)">S1+</text>
</g>
<g font-size="1.4" fill="#725600">
<text x="170.2" y="61.9">File:</text>
<text x="174.3" y="61.9">SD_Breakout.kicad_sch</text>
<text x="170.2" y="88.6">File:</text>
<text x="174.3" y="88.6">Serial_Breakout.kicad_sch</text>
</g>
</svg>
